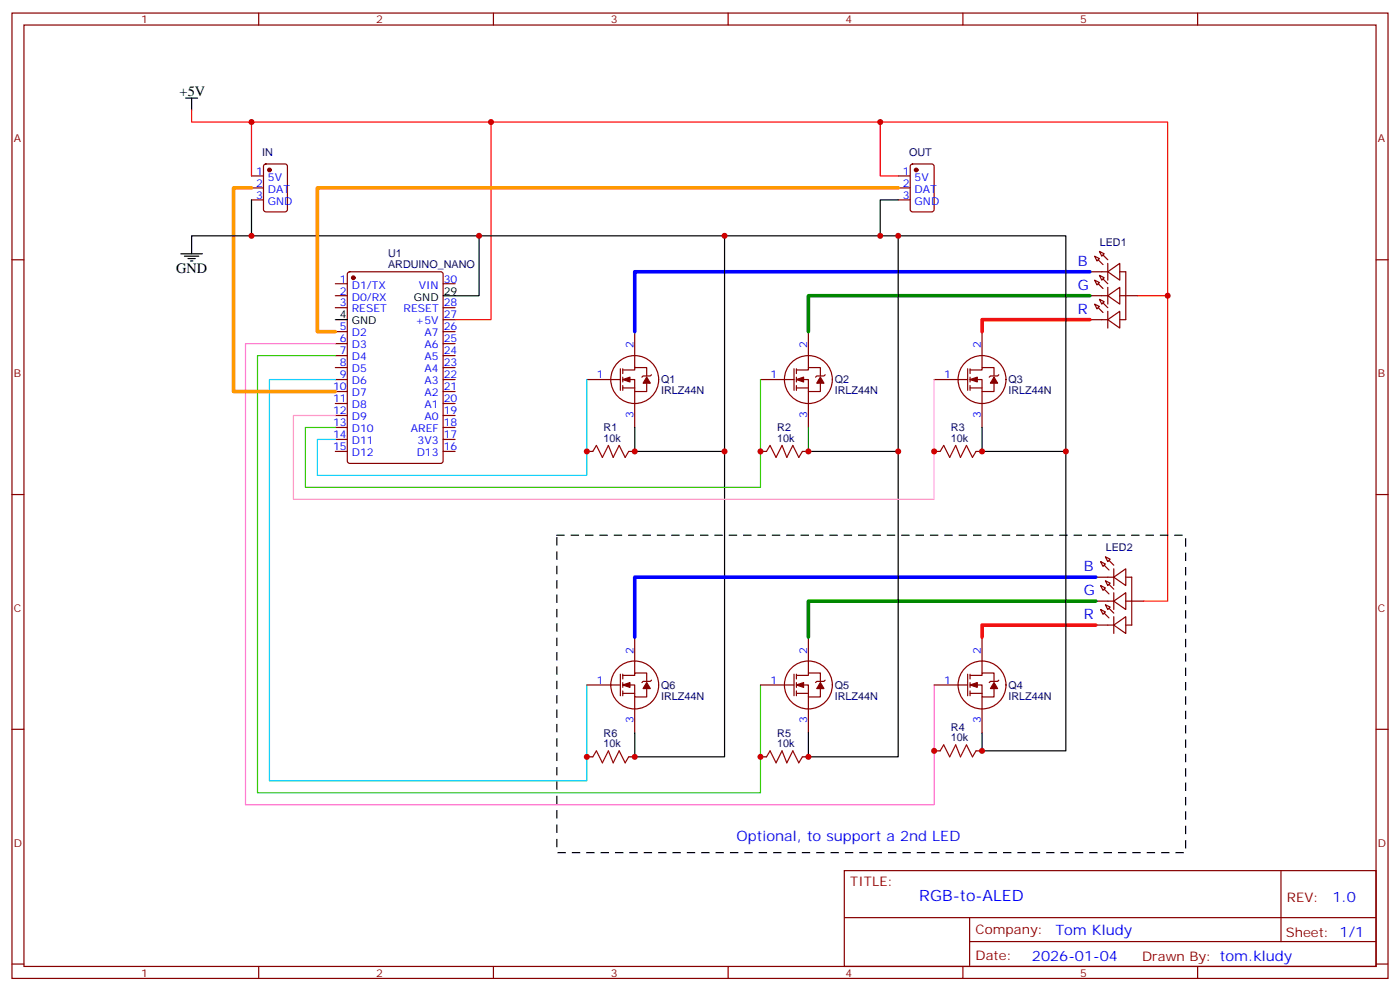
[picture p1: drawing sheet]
<svg xmlns="http://www.w3.org/2000/svg" width="412mm" height="292mm" viewBox="0 0 412 292" stroke-linecap="round" stroke-linejoin="round" font-family="sans-serif">
<g fill="none" stroke="#870000" stroke-width=".35">
<path d="M3.5 3.8h405.4v284.4h-405.4zM7.1 7.4h398.2v277.3h-398.2zM76.2 3.8v3.6M145.3 3.8v3.6M214.5 3.8v3.6M283.6 3.8v3.6M352.8 3.8v3.6M74.1 51.8h3.5M74.1 55.4h3.5M74.1 58.9h3.5M77.8 48.5l.5-.2h5.7l.6 .4 .1 13-.5 .7h-5.9l-.6-.5-.1-12.9zM264.6 51.8h3.5"/>
<path d="M264.6 55.4h3.5M264.6 58.9h3.5M268.3 48.5l.5-.2h5.7l.6 .4 .1 13-.5 .7h-5.9l-.6-.5-.1-12.9zM3.5 76.5h3.6M322.4 75.5l1.4 .7-.7 .7zM323.8 74l1.5 .8-.7 .7zM326.3 77.6v4.9M405.3 76.5h3.6M98.8 83.6h3.5M98.8 87.1h3.5M98.8 90.6h3.5M98.8 97.7h3.5"/>
<path d="M102.5 80.3l.5-.3h26.8l.7 .5v55.3l-.4 .6-27.1 .1-.6-.5-.1-55.2zM130.5 83.6h3.6M130.5 90.6h3.6M130.5 97.7h3.6M130.5 94.2h3.6M187 97.7v10.6M238.1 97.7v10.6M289.3 97.7v10.6M321 87.1h5.3M321 94.2h5.3M321 80h5.3M322.4 82.5l1.4 .7-.7 .7z"/>
<path d="M322.4 89.6l1.4 .7-.7 .7zM323.8 81.1l1.5 .7-.7 .7zM323.8 88.2l1.5 .7-.7 .7zM326.3 80l3.5-2.4v4.9zM326.3 87.1l3.5-2.5v5zM326.3 94.2l3.5-2.5v4.9zM326.3 84.6v5M326.3 91.7v4.9M329.8 87.1h5.3M329.8 80h1.8v14.2h-1.8M98.8 101.2h3.5M98.8 104.7h3.5"/>
<path d="M98.8 108.3h3.5M98.8 111.8h3.5M98.8 115.3h3.5M98.8 118.9h3.5M130.5 101.2h3.6M130.5 104.7h3.6M130.5 108.3h3.6M130.5 111.8h3.6M130.5 115.3h3.6M130.5 118.9h3.6M172.9 111.8h9.8M182.7 108.6v6.4"/>
<path d="M183.4 109h3.6v-.7h3.5v2.4M183.4 111.8h3.6v3.5h3.5v-2.4M183.4 114.3h3.6M183.4 108.6v1.4M183.4 111.1v1.4M183.4 113.6v1.4M187 115.3v10.6M191.9 110.4l-.3 .3h-2.2l-.3 .4M224 111.8h9.9M233.9 108.6v6.4M234.6 109h3.5v-.7h3.6v2.4M234.6 111.8h3.5v3.5h3.6v-2.4"/>
<path d="M234.6 114.3h3.5M234.6 108.6v1.4M234.6 111.1v1.4M234.6 113.6v1.4M238.1 115.3v10.6M243.1 110.4l-.4 .3h-2.1l-.4 .4M275.2 111.8h9.8M285 108.6v6.4M285.8 109h3.5v-.7h3.5v2.4M285.8 111.8h3.5v3.5h3.5v-2.4M285.8 114.3h3.5M285.8 108.6v1.4"/>
<path d="M285.8 111.1v1.4M285.8 113.6v1.4M289.3 115.3v10.6M294.2 110.4l-.3 .3h-2.2l-.3 .4M98.8 122.4h3.5M98.8 125.9h3.5M98.8 129.4h3.5M98.8 133h3.5M130.5 122.4h3.6M130.5 125.9h3.6M130.5 129.4h3.6M130.5 133h3.6"/>
<path d="M172.9 133h1.7M185.2 133h1.8M224 133h1.8M236.4 133h1.7M275.2 133h1.7M287.5 133h1.8M3.5 145.7h3.6M405.3 145.7h3.6M322.8 170h5.3M322.8 177.1h5.3M324.2 165.4l1.4 .7-.7 .7zM324.2 172.5l1.4 .7-.7 .7z"/>
<path d="M324.2 179.5l1.4 .7-.7 .7zM325.6 164l1.4 .7-.7 .7zM325.6 171.1l1.4 .7-.7 .7zM325.6 178.1l1.4 .7-.7 .7zM328.1 170l3.5-2.5v5zM328.1 177.1l3.5-2.5v4.9zM328.1 167.5v5M328.1 174.6v4.9M331.6 170h1.8v14.1h-1.8M331.6 177.1h5.3M182.7 198.6v6.3M183.4 198.9h3.6v-.7h3.5v2.5"/>
<path d="M183.4 198.6v1.4M187 187.6v10.6M233.9 198.6v6.3M234.6 198.9h3.5v-.7h3.6v2.5M234.6 198.6v1.4M238.1 187.6v10.6M285 198.6v6.3M285.8 198.9h3.5v-.7h3.5v2.5M285.8 198.6v1.4M289.3 187.6v10.6M322.8 184.1h5.3M328.1 184.1l3.5-2.5v5z"/>
<path d="M328.1 181.6v5M3.5 214.8h3.6M172.9 201.8h9.8M183.4 201.8h3.6v3.5h3.5v-2.5M183.4 201v1.5M183.4 203.5v1.4M183.4 204.2h3.6M187 205.3v10.6M191.9 200.3l-.3 .4h-2.2l-.3 .3M224 201.8h9.9M234.6 201.8h3.5v3.5h3.6v-2.5M234.6 201v1.5"/>
<path d="M234.6 203.5v1.4M234.6 204.2h3.5M238.1 205.3v10.6M243.1 200.3l-.4 .4h-2.1l-.4 .3M275.2 201.8h9.8M285.8 201.8h3.5v3.5h3.5v-2.5M285.8 201v1.5M285.8 203.5v1.4M285.8 204.2h3.5M289.3 205.3v10.6M294.2 200.3l-.3 .4h-2.2l-.3 .3M405.3 214.8h3.6"/>
<path d="M172.9 222.9h1.7M185.2 222.9h1.8M224 222.9h1.8M236.4 222.9h1.7M275.2 221.2h1.7M287.5 221.2h1.8M248.7 256.4h156.6v28.3h-156.6zM377.3 256.5v20.8M248.7 270.3h156.5M285.6 277.3h119.6M285.6 270.3v14.1M3.5 284h3.6"/>
<path d="M76.2 284.7v3.5M145.3 284.7v3.5M214.5 284.7v3.5M283.6 284.7v3.5M352.8 284.7v3.5M405.3 284h3.6"/>
<circle cx="187" cy="111.8" r="7.1"/>
<circle cx="238.1" cy="111.8" r="7.1"/>
<circle cx="289.3" cy="111.8" r="7.1"/>
<circle cx="187" cy="201.8" r="7.1"/>
<circle cx="238.1" cy="201.8" r="7.1"/>
<circle cx="289.3" cy="201.8" r="7.1"/>
</g>
<g fill="#870000" stroke="#870000" stroke-width=".35">
<path d="M183.4 111.8l2.2-.7v1.4z"/>
<path d="M190.5 111.1l1.1 1.8h-2.2z"/>
<path d="M234.6 111.8l2.1-.7v1.4z"/>
<path d="M241.7 111.1l1 1.8h-2.1z"/>
<path d="M285.8 111.8l2.1-.7v1.4z"/>
<path d="M292.8 111.1l1.1 1.8h-2.2z"/>
<path d="M285.8 201.8l2.1-.8v1.5z"/>
<path d="M292.8 201l1.1 1.8h-2.2z"/>
<path d="M234.6 201.8l2.1-.8v1.5z"/>
<path d="M241.7 201l1 1.8h-2.1z"/>
<path d="M183.4 201.8l2.2-.8v1.5z"/>
<path d="M190.5 201l1.1 1.8h-2.2z"/>
<path d="M324.9 75.1l1.4 1.4z"/>
<path d="M323.5 76.5l1.4 1.4z"/>
<path d="M323.5 83.6l1.4 1.4z"/>
<path d="M324.9 82.2l1.4 1.4z"/>
<path d="M323.5 90.6l1.4 1.4z"/>
<path d="M324.9 89.2l1.4 1.4z"/>
<path d="M326.7 165.1l1.4 1.4z"/>
<path d="M325.3 166.5l1.4 1.4z"/>
<path d="M325.3 173.5l1.4 1.4z"/>
<path d="M326.7 172.1l1.4 1.4z"/>
<path d="M325.3 180.6l1.4 1.4z"/>
<path d="M326.7 179.2l1.4 1.4z"/>
<circle cx="104.1" cy="81.8" r=".53"/>
<circle cx="79.4" cy="50.1" r=".53"/>
<circle cx="269.9" cy="50.1" r=".53"/>
</g>
<g fill="none" stroke="#000" stroke-width=".35">
<path d="M54.7 28.9h3.5M56.4 28.9v3.5M74.1 58.9v10.6h-17.7v5.3M264.6 58.9h-5.3v10.6M53.3 74.8h6.3M54.3 75.5h4.3M55.4 76.2h2.1M56.1 76.9h.7M74.1 69.5h190.5M141.1 69.5v17.6h-10.6M213.4 69.5v63.5h-26.4v-7.1M98.8 94.2h3.5"/>
<path d="M213.4 133v89.9h-26.4v-7M238.1 133h26.5v89.9h-26.5v-7M289.3 125.9v7.1h24.7v-63.5h-49.4v63.5M314 133v88.2h-24.7v-5.3"/>
</g>
<path d="M56.4 32.4v3.5h17.7M144.6 35.9h114.7v15.9h5.3M259.3 35.9h84.7v51.2h-8.9M74.1 51.8v-15.9h70.5v58.3h-10.5M344 87.1v90h-7.1" fill="none" stroke="#f00" stroke-width=".35"/>
<path d="M174.6 133l1.1-1.8 1.7 3.5 1.8-3.5 1.4 3.5 1.8-3.5 1.7 3.5 1.1-1.7M225.8 133l1-1.8 1.8 3.5 1.8-3.5 1.4 3.5 1.7-3.5 1.8 3.5 1.1-1.7M276.9 133l1.1-1.8 1.8 3.5 1.7-3.5 1.4 3.5 1.8-3.5 1.8 3.5 1-1.7M174.6 222.9l1.1-1.7 1.7 3.5 1.8-3.5 1.4 3.5 1.8-3.5 1.7 3.5 1.1-1.8M225.8 222.9l1-1.7 1.8 3.5 1.8-3.5 1.4 3.5 1.7-3.5 1.8 3.5 1.1-1.8M276.9 221.2l1.1-1.8 1.8 3.5 1.7-3.5 1.4 3.5 1.8-3.5 1.8 3.5 1-1.7" fill="none" stroke="#a10000" stroke-width=".35"/>
<path d="M98.8 101.2h-26.5v135.8h202.9v-35.2" fill="none" stroke="#f6c" stroke-width=".35"/>
<path d="M98.8 104.7h-23v128.8h148.2v-31.7M224 111.8v31.7h-134v-17.6h8.8" fill="none" stroke="#3c0" stroke-width=".35"/>
<path d="M98.8 111.8h-19.4v118.2h93.5v-28.2M172.9 111.8v28.2h-79.4v-10.6h5.3" fill="none" stroke="#0cf" stroke-width=".35"/>
<path d="M321 80h-134v17.7M322.8 170h-135.8v17.6" fill="none" stroke="#00f" stroke-width="1.1"/>
<path d="M321 87.1h-82.9v10.6M322.8 177.1h-84.7v10.5" fill="none" stroke="#008700" stroke-width="1.1"/>
<path d="M321 94.2h-31.7v3.5M322.8 184.1h-33.5v3.5" fill="none" stroke="#f00" stroke-width="1.1"/>
<path d="M74.1 55.4h-5.3v59.9h30M264.6 55.4h-171.1v42.3h5.3" fill="none" stroke="#f90" stroke-width="1.1"/>
<path d="M238.1 125.9v7.1" fill="none" stroke="#008700" stroke-width=".35"/>
<path d="M275.2 111.8v35.3h-188.8v-24.7h12.4" fill="none" stroke="#f9c" stroke-width=".35"/>
<path d="M164 157.7h185.2v93.4h-185.2z" fill="none" stroke="#000" stroke-width=".35" stroke-dasharray="2.1 2.1"/>
<g fill="#c00">
<circle cx="74.1" cy="35.9" r=".88"/>
<circle cx="187" cy="133" r=".88"/>
<circle cx="289.3" cy="133" r=".88"/>
<circle cx="213.4" cy="133" r=".88"/>
<circle cx="187" cy="222.9" r=".88"/>
<circle cx="238.1" cy="222.9" r=".88"/>
<circle cx="144.6" cy="35.9" r=".88"/>
<circle cx="259.3" cy="35.9" r=".88"/>
<circle cx="344" cy="87.1" r=".88"/>
<circle cx="314" cy="133" r=".88"/>
<circle cx="289.3" cy="221.2" r=".88"/>
<circle cx="74.1" cy="69.5" r=".88"/>
<circle cx="213.4" cy="69.5" r=".88"/>
<circle cx="238.1" cy="133" r=".88"/>
<circle cx="264.6" cy="133" r=".88"/>
<circle cx="264.6" cy="69.5" r=".88"/>
<circle cx="259.3" cy="69.5" r=".88"/>
<circle cx="172.9" cy="133" r=".88"/>
<circle cx="224" cy="133" r=".88"/>
<circle cx="275.2" cy="133" r=".88"/>
<circle cx="172.9" cy="222.9" r=".88"/>
<circle cx="224" cy="222.9" r=".88"/>
<circle cx="275.2" cy="221.2" r=".88"/>
<circle cx="141.1" cy="69.5" r=".88"/>
</g>
<text font-size="4.6" fill="#00f" x="270.8" y="265.5">RGB-to-ALED</text>
<g font-size="4.2">
<text x="52.9" y="28.2">+5V</text>
<text x="51.9" y="80.4">GND</text>
</g>
<g font-size="4.2" fill="#00f">
<text x="317.5" y="78.3">B</text>
<text x="317.5" y="85.3">G</text>
<text x="317.5" y="92.4">R</text>
<text x="319.3" y="168.2">B</text>
<text x="319.3" y="175.3">G</text>
<text x="319.3" y="182.4">R</text>
<text x="217" y="247.6">Optional, to support a 2nd LED</text>
<text x="392.5" y="265.7">1.0</text>
<text x="310.9" y="275.3">Tom Kludy</text>
<text x="304" y="283.1">2026-01-04</text>
</g>
<g font-size="3.9" fill="#800">
<text x="250.5" y="261">TITLE:</text>
<text x="379.1" y="265.7">REV:</text>
<text x="287.4" y="275.2">Company:</text>
<text x="378.7" y="275.8">Sheet: 1/1</text>
<text x="287.4" y="282.9">Date:</text>
<text x="336.4" y="283">Draw</text>
<text x="346.6" y="283">n By: tom.kludy</text>
</g>
<g font-size="3.2" fill="#800">
<text x="41.6" y="6.8">1</text>
<text x="110.8" y="6.8">2</text>
<text x="179.9" y="6.8">3</text>
<text x="249.1" y="6.8">4</text>
<text x="318.2" y="6.8">5</text>
<text x="4.1" y="41.9">A</text>
<text x="405.9" y="41.9">A</text>
<text x="4.1" y="111.1">B</text>
<text x="405.9" y="111.1">B</text>
<text x="4.1" y="180.2">C</text>
<text x="405.9" y="180.2">C</text>
<text x="4.1" y="249.4">D</text>
<text x="405.9" y="249.4">D</text>
<text x="41.6" y="287.7">1</text>
<text x="110.8" y="287.7">2</text>
<text x="179.9" y="287.7">3</text>
<text x="249.1" y="287.7">4</text>
<text x="318.2" y="287.7">5</text>
</g>
<g font-size="3.2" fill="#000080">
<text x="77.3" y="45.9">IN</text>
<text x="267.8" y="45.9">OUT</text>
<text x="114.3" y="75.7">U1</text>
<text x="324" y="72.4">LED1</text>
<text x="114.3" y="78.8">ARDUINO_NANO</text>
<text x="194.7" y="112.9">Q1</text>
<text x="245.9" y="112.9">Q2</text>
<text x="297" y="112.9">Q3</text>
<text x="194.7" y="116.1">IRLZ44N</text>
<text x="245.9" y="116.1">IRLZ44N</text>
<text x="297" y="116.1">IRLZ44N</text>
<text x="177.8" y="130.1">10k</text>
<text x="177.8" y="127">R1</text>
<text x="229" y="130.1">10k</text>
<text x="229" y="127">R2</text>
<text x="280.1" y="130.1">10k</text>
<text x="280.1" y="127">R3</text>
<text x="325.7" y="162.3">LED2</text>
<text x="194.7" y="202.9">Q6</text>
<text x="245.9" y="202.9">Q5</text>
<text x="297" y="202.9">Q4</text>
<text x="194.7" y="206.1">IRLZ44N</text>
<text x="245.9" y="206.1">IRLZ44N</text>
<text x="297" y="206.1">IRLZ44N</text>
<text x="280.1" y="215.2">R4</text>
<text x="177.8" y="220.1">10k</text>
<text x="177.8" y="216.9">R6</text>
<text x="229" y="220.1">10k</text>
<text x="229" y="216.9">R5</text>
<text x="280.1" y="218.3">10k</text>
</g>
<g font-size="3.2" fill="#00f">
<text x="75.4" y="51.5">1</text>
<text x="78.9" y="53.2">5V</text>
<text x="265.9" y="51.5">1</text>
<text x="269.4" y="53.2">5V</text>
<text x="75.4" y="55">2</text>
<text x="75.4" y="58.5">3</text>
<text x="78.9" y="56.8">DAT</text>
<text x="265.9" y="55">2</text>
<text x="265.9" y="58.5">3</text>
<text x="269.4" y="56.8">DAT</text>
<text x="78.9" y="60.3">GND</text>
<text x="269.4" y="60.3">GND</text>
<text x="100.1" y="83.2">1</text>
<text x="130.7" y="83.2">30</text>
<text x="100.1" y="86.7">2</text>
<text x="103.6" y="85">D1/TX</text>
<text x="103.6" y="88.5">D0/RX</text>
<text x="123.3" y="85">VIN</text>
<text x="100.1" y="90.3">3</text>
<text x="103.6" y="92">RESET</text>
<text x="118.9" y="92">RESET</text>
<text x="122.4" y="95.6">+5V</text>
<text x="130.7" y="93.8">27</text>
<text x="130.7" y="90.3">28</text>
<text x="100.1" y="97.3">5</text>
<text x="100.1" y="100.9">6</text>
<text x="103.6" y="99.1">D2</text>
<text x="125" y="99.1">A7</text>
<text x="130.7" y="100.9">25</text>
<text x="130.7" y="97.3">26</text>
<text x="100.1" y="104.4">7</text>
<text x="100.1" y="107.9">8</text>
<text x="103.6" y="102.6">D3</text>
<text x="103.6" y="106.2">D4</text>
<text x="125" y="106.2">A5</text>
<text x="125" y="102.6">A6</text>
<text x="130.7" y="107.9">23</text>
<text x="130.7" y="104.4">24</text>
<text x="186.6" y="102.6" transform="rotate(-90 186.6 102.6)">2</text>
<text x="237.8" y="102.6" transform="rotate(-90 237.8 102.6)">2</text>
<text x="288.9" y="102.6" transform="rotate(-90 288.9 102.6)">2</text>
<text x="100.1" y="111.4">9</text>
<text x="103.6" y="109.7">D5</text>
<text x="103.6" y="113.2">D6</text>
<text x="125" y="113.2">A3</text>
<text x="125" y="109.7">A4</text>
<text x="130.7" y="111.4">22</text>
<text x="175.8" y="111.4">1</text>
<text x="226.9" y="111.4">1</text>
<text x="278.1" y="111.4">1</text>
<text x="98.1" y="115">10</text>
<text x="98.1" y="118.5">11</text>
<text x="103.6" y="116.7">D7</text>
<text x="125" y="116.7">A2</text>
<text x="130.7" y="118.5">20</text>
<text x="130.7" y="115">21</text>
<text x="98.1" y="122">12</text>
<text x="98.1" y="125.6">13</text>
<text x="103.6" y="120.3">D8</text>
<text x="103.6" y="123.8">D9</text>
<text x="125" y="123.8">A0</text>
<text x="125" y="120.3">A1</text>
<text x="130.7" y="125.6">18</text>
<text x="130.7" y="122">19</text>
<text x="186.6" y="123" transform="rotate(-90 186.6 123)">3</text>
<text x="237.8" y="123" transform="rotate(-90 237.8 123)">3</text>
<text x="288.9" y="123" transform="rotate(-90 288.9 123)">3</text>
<text x="98.1" y="129.1">14</text>
<text x="103.6" y="127.3">D10</text>
<text x="103.6" y="130.8">D11</text>
<text x="121" y="127.3">AREF</text>
<text x="123" y="130.8">3V3</text>
<text x="130.7" y="129.1">17</text>
<text x="98.1" y="132.6">15</text>
<text x="103.6" y="134.4">D12</text>
<text x="122.7" y="134.4">D13</text>
<text x="130.7" y="132.6">16</text>
<text x="186.6" y="192.6" transform="rotate(-90 186.6 192.6)">2</text>
<text x="237.8" y="192.6" transform="rotate(-90 237.8 192.6)">2</text>
<text x="288.9" y="192.6" transform="rotate(-90 288.9 192.6)">2</text>
<text x="175.8" y="201.4">1</text>
<text x="226.9" y="201.4">1</text>
<text x="278.1" y="201.4">1</text>
<text x="186.6" y="212.9" transform="rotate(-90 186.6 212.9)">3</text>
<text x="237.8" y="212.9" transform="rotate(-90 237.8 212.9)">3</text>
<text x="288.9" y="212.9" transform="rotate(-90 288.9 212.9)">3</text>
</g>
<g font-size="3.2">
<text x="121.9" y="88.5">GND</text>
<text x="130.7" y="86.7">29</text>
<text x="100.1" y="93.8">4</text>
<text x="103.6" y="95.6">GND</text>
</g>
</svg>
